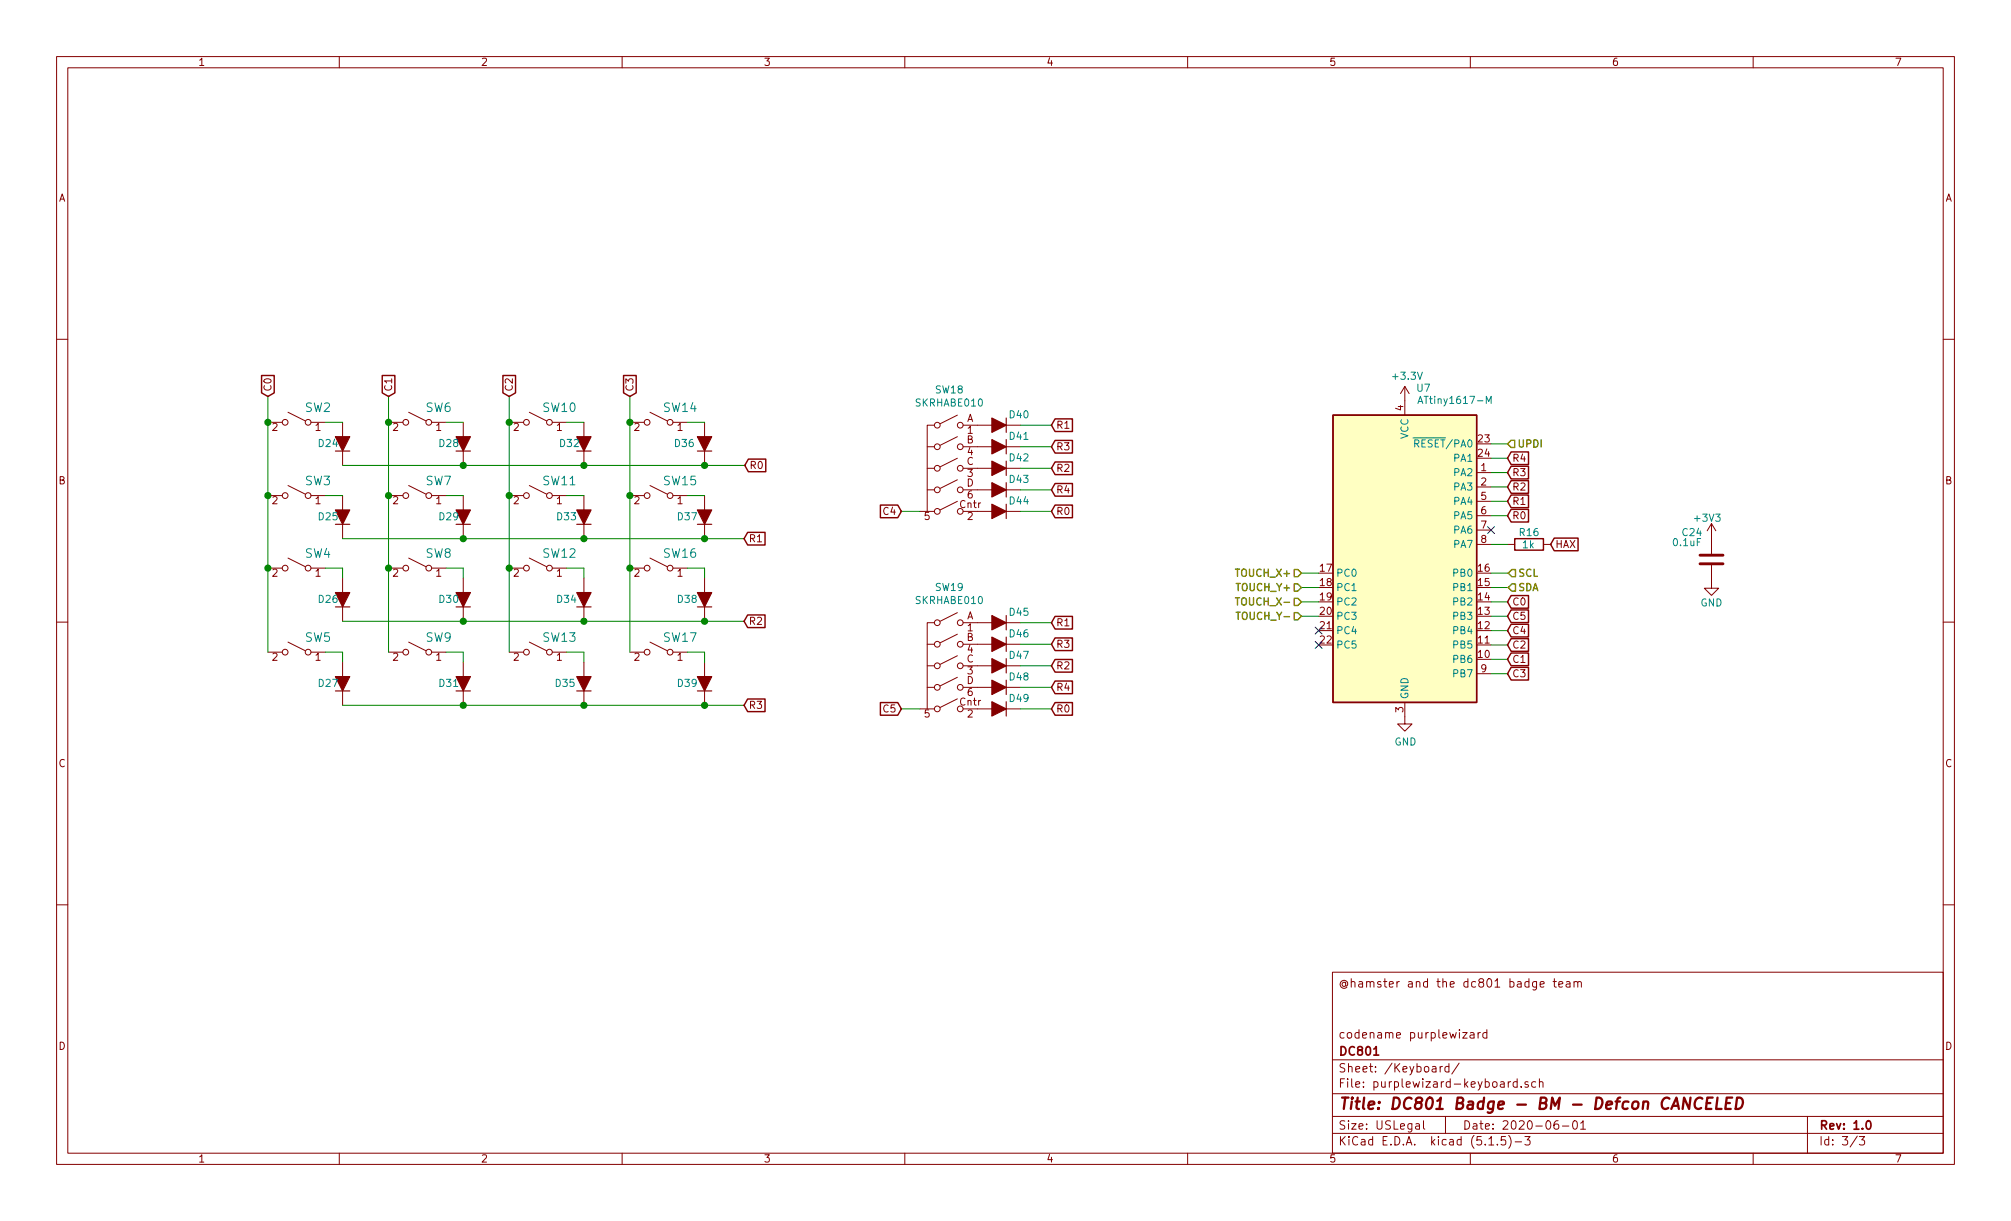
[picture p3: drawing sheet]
<svg xmlns="http://www.w3.org/2000/svg" width="356mm" height="216mm" viewBox="0 0 356 216" stroke-linecap="round" stroke-linejoin="round" font-family="sans-serif">
<g fill="none" stroke="#840000" stroke-width=".18">
<path d="M10 10h335.6v195.9h-335.6zM12 12h331.6v191.9h-331.6zM60 10v2M110 10v2M160 10v2M210 10v2M260 10v2M310 10v2M10 60h2M343.6 60h2M47.4 74.7h2.5M50.9 72.9l3.1 1.5"/>
<path d="M55 74.7h2.5M60.6 74.7v7.6M68.7 74.7h2.5M72.3 72.9l3 1.5M76.3 74.7h2.6M81.9 74.7v7.6M90 74.7h2.6M93.6 72.9l3 1.5M97.7 74.7h2.5M103.3 74.7v7.6M111.4 74.7h2.5M114.9 72.9l3.1 1.5"/>
<path d="M119 74.7h2.5M124.6 74.7v7.6M164 79h1.2M165.2 75.2h-1.2v15.2M169.3 77.2l-3.1 1.5M169.3 73.4l-3.1 1.5M170.3 75.2h10.2M170.3 79h10.2M248.4 68.3v5.1M248.4 68.3l-.8 1.3M248.4 68.3l.8 1.3M47.4 87.6h2.5"/>
<path d="M50.9 85.9l3.1 1.5M50.9 98.7l3.1 1.5M55 87.6h2.5M60.6 87.6v7.7M68.7 87.6h2.5M72.3 85.9l3 1.5M72.3 98.7l3 1.5M76.3 87.6h2.6M81.9 87.6v7.7M90 87.6h2.6M93.6 98.7l3 1.5M93.6 85.9l3 1.5"/>
<path d="M97.7 87.6h2.5M103.3 87.6v7.7M111.4 87.6h2.5M114.9 98.7l3.1 1.5M114.9 85.9l3.1 1.5M119 87.6h2.5M124.6 87.6v7.7M162.7 90.4h2.5M164 82.8h1.2M164 86.6h1.2M169.3 88.6l-3.1 1.6M169.3 84.8l-3.1 1.6"/>
<path d="M169.3 81l-3.1 1.6M170.3 82.8h10.2M170.3 86.6h10.2M172.8 90.4h7.7M261.1 83.6h2.6M261.1 86.1h2.6M261.1 88.6h2.6M261.1 91.2h2.6M261.1 93.7h2.6M261.1 96.3h2.6M266.6 96.3h1.2M272.9 96.3h1.3"/>
<path d="M302.6 99.9v4.1h1.3l-1.3 1.3-1.2-1.3h1.2M302.6 92.6v5.3M302.6 92.6l-.7 1.3M302.6 92.6l.8 1.3M10 110h2M47.4 115.3h2.5M47.4 100.5h2.5M50.9 113.5l3.1 1.6M55 115.3h2.5M55 100.5h2.5M60.6 102.2v7.7M60.6 117.1v7.6"/>
<path d="M68.7 115.3h2.5M68.7 100.5h2.5M72.3 113.5l3 1.6M76.3 115.3h2.6M76.3 100.5h2.6M81.9 102.2v7.7M81.9 117.1v7.6M90 115.3h2.6M90 100.5h2.6M93.6 113.5l3 1.6M97.7 115.3h2.5M97.7 100.5h2.5"/>
<path d="M103.3 102.2v7.7M103.3 117.1v7.6M111.4 115.3h2.5M111.4 100.5h2.5M114.9 113.5l3.1 1.6M119 115.3h2.5M119 100.5h2.5M124.6 102.2v7.7M124.6 117.1v7.6M164 117.7h1.2M164 113.9h1.2M165.2 110.1h-1.2v15.2"/>
<path d="M169.3 119.8l-3.1 1.5M169.3 116l-3.1 1.5M169.3 112.1l-3.1 1.6M169.3 108.3l-3.1 1.6M170.3 117.7h10.2M170.3 113.9h10.2M170.3 110.1h10.2M261.1 119.1h2.6M343.6 110h2M162.7 125.3h2.5M164 121.5h1.2M169.3 123.6l-3.1 1.5"/>
<path d="M170.3 121.5h10.2M172.8 125.3h7.7M248.4 124.2v3.8h1.3l-1.3 1.3-1.3-1.3h1.3M10 160h2M343.6 160h2M235.6 171.9h108v32h-108zM272.3 174.1l.7-.2v-.3h-.4l-.3 .2 .1 .7h.6M274.6 173.6h.6M274.9 173.1v1.2l.3 .2M275.6 174.1l.8-.2-.1-.3h-.5l-.2 .2 .1 .7h.6M277 173.6h.5l.1 .9M277.6 173.9l-.5 .1-.2 .2 .2 .3h.5"/>
<path d="M278.3 173.7l.1-.1a.37 .37 0 0 1 .6 .2v.7M278.3 173.6v.9M279 173.8v-.2a.37 .37 0 0 1 .6 .2v.7M235.6 197.4h108M235.6 193.4h108M235.6 187.4h108M250.4 198.8h.5l.1 .9M251 199l-.5 .1-.2 .2 .2 .4 .5-.1M251.7 198.2v1.3l.2 .2M254.7 188.6v1M255.1 188.6l-.4 .1v.1M255.6 197.4v3"/>
<path d="M256.2 188.6h-.4l-.3 .2 .1 .6 .2 .2 .4-.1M256.2 188.1v1.5M258 188l-1.3 1.9M258.6 182.6h.8l-.8 1h.8M260 182.7h.6l.1 .9M260.7 182.9l-.6 .1-.2 .2 .2 .4 .6-.1M261.4 182.6v1M261.8 182.6l-.4 .1v.2M262.9 182.7l-.4-.1-.3 .3 .1 .5 .2 .2 .4-.1M262.9 182.1v1.5M266.7 191.3v1M267.1 191.3l-.4 .2"/>
<path d="M268.3 191.3h-.5l-.2 .2v.6l.2 .2 .5-.1M268.3 190.8v1.5M269 192.1v.2M270.2 191.3h-.4l-.2 .2 .1 .2 .5 .1v.4h-.6M271.6 191.3h-.5l-.3 .2 .1 .6 .2 .2 .5-.1M272.2 191.4l.2-.1h.4v1M272.2 190.8v1.5M275.5 198.2a.62 .62 0 0 0-.7 .6l.1 .7 .2 .2 .5-.2v-.5l-.1-.2h-.4l-.3 .2M276.3 199.1h1.1M278.2 198.3l.4-.1a.94 .94 0 0 1 0 1.5 .82 .82 0 0 1-.4-1.4zM279.5 198.6l.4-.4v1.5M279.5 199.7h.9"/>
<path d="M319.6 197.4v6.5M60 203.9v2M110 203.9v2M160 203.9v2M210 203.9v2M235.6 200.4h108M260 203.9v2M263.3 202.5h.8M264.8 202.3v.2M266.2 201h-.7l-.1 .7 .2-.2 .5 .1 .2 .2-.1 .5-.2 .2-.6-.2M266.8 200.8a1.71 1.71 0 0 1 0 2.2M267.9 201.9h1.2"/>
<path d="M269.6 201h1l-.5 .5 .4 .2v.6l-.2 .2-.7-.2M310 203.9v2M328.4 200.9l-1.2 1.9M328.8 201h.9l-.5 .5 .4 .2v.6l-.2 .2-.6-.2"/>
<circle cx="50.4" cy="74.7" r=".51"/>
<circle cx="54.5" cy="74.7" r=".51"/>
<circle cx="71.8" cy="74.7" r=".51"/>
<circle cx="75.8" cy="74.7" r=".51"/>
<circle cx="93.1" cy="74.7" r=".51"/>
<circle cx="97.2" cy="74.7" r=".51"/>
<circle cx="114.4" cy="74.7" r=".51"/>
<circle cx="118.5" cy="74.7" r=".51"/>
<circle cx="165.7" cy="75.2" r=".51"/>
<circle cx="165.7" cy="79" r=".51"/>
<circle cx="169.8" cy="75.2" r=".51"/>
<circle cx="169.8" cy="79" r=".51"/>
<circle cx="50.4" cy="87.6" r=".51"/>
<circle cx="54.5" cy="87.6" r=".51"/>
<circle cx="71.8" cy="87.6" r=".51"/>
<circle cx="75.8" cy="87.6" r=".51"/>
<circle cx="93.1" cy="87.6" r=".51"/>
<circle cx="97.2" cy="87.6" r=".51"/>
<circle cx="114.4" cy="87.6" r=".51"/>
<circle cx="118.5" cy="87.6" r=".51"/>
<circle cx="165.7" cy="86.6" r=".51"/>
<circle cx="165.7" cy="82.8" r=".51"/>
<circle cx="165.7" cy="90.4" r=".51"/>
<circle cx="169.8" cy="90.4" r=".51"/>
<circle cx="169.8" cy="86.6" r=".51"/>
<circle cx="169.8" cy="82.8" r=".51"/>
<circle cx="50.4" cy="100.5" r=".51"/>
<circle cx="50.4" cy="115.3" r=".51"/>
<circle cx="54.5" cy="115.3" r=".51"/>
<circle cx="54.5" cy="100.5" r=".51"/>
<circle cx="71.8" cy="100.5" r=".51"/>
<circle cx="71.8" cy="115.3" r=".51"/>
<circle cx="75.8" cy="115.3" r=".51"/>
<circle cx="75.8" cy="100.5" r=".51"/>
<circle cx="93.1" cy="100.5" r=".51"/>
<circle cx="93.1" cy="115.3" r=".51"/>
<circle cx="97.2" cy="100.5" r=".51"/>
<circle cx="97.2" cy="115.3" r=".51"/>
<circle cx="114.4" cy="100.5" r=".51"/>
<circle cx="114.4" cy="115.3" r=".51"/>
<circle cx="118.5" cy="100.5" r=".51"/>
<circle cx="118.5" cy="115.3" r=".51"/>
<circle cx="165.7" cy="113.9" r=".51"/>
<circle cx="165.7" cy="117.7" r=".51"/>
<circle cx="165.7" cy="110.1" r=".51"/>
<circle cx="169.8" cy="117.7" r=".51"/>
<circle cx="169.8" cy="110.1" r=".51"/>
<circle cx="169.8" cy="113.9" r=".51"/>
<circle cx="165.7" cy="125.3" r=".51"/>
<circle cx="165.7" cy="121.5" r=".51"/>
<circle cx="169.8" cy="125.3" r=".51"/>
<circle cx="169.8" cy="121.5" r=".51"/>
</g>
<path d="M242.9 186.6h.9M330.1 198.3l.2-.1a.81 .81 0 0 1 .6 .6 .81 .81 0 0 1-.3 .8l-.1 .1a.79 .79 0 0 1-.4-1.4z" fill="none" stroke="#840000" stroke-width=".3"/>
<path d="M298.9 194.1l-.2 2-.9-2-.3 2M301 194.3a.89 .89 0 0 0-1 0 .89 .89 0 0 0-.4 .9 .71 .71 0 0 0 .4 .8 .71 .71 0 0 0 .8-.1M301.8 195h.6M302.8 194.1h-.9l-.2 2h.9M303.7 194.1l-.2 2h.9M305.2 195h.7M306.3 194.1h-1l-.2 2h.9M307.2 194.1h.4a1.09 1.09 0 0 1 .5 1.3 1.09 1.09 0 0 1-1.2 .7z" fill="none" stroke="#840000" stroke-width=".41"/>
<g fill="none" stroke="#840000" stroke-width=".2">
<path d="M59.3 79.8h2.5M80.6 79.8h2.6M102 79.8h2.5M123.3 79.8h2.6M177.9 73.9v2.6M177.9 77.7v2.6M59.3 92.7h2.5M80.6 92.7h2.6M102 92.7h2.5M123.3 92.7h2.6M177.9 81.5v2.6M177.9 85.3v2.6"/>
<path d="M177.9 89.2v2.5M59.3 107.3h2.5M80.6 107.3h2.6M102 107.3h2.5M123.3 107.3h2.6M177.9 108.8v2.6M177.9 112.6v2.6M177.9 116.5v2.5M59.3 122.2h2.5M80.6 122.2h2.6M102 122.2h2.5M123.3 122.2h2.6"/>
<path d="M177.9 120.3v2.5M177.9 124.1v2.5"/>
</g>
<g fill="#840000" stroke="#840000" stroke-width=".2">
<path d="M175.4 116.5l2.5 1.2-2.5 1.3z"/>
<path d="M59.3 119.6h2.5l-1.2 2.6z"/>
<path d="M59.3 104.8h2.5l-1.2 2.5z"/>
<path d="M59.3 90.2h2.5l-1.2 2.5z"/>
<path d="M59.3 77.2h2.5l-1.2 2.6z"/>
<path d="M175.4 120.3l2.5 1.2-2.5 1.3z"/>
<path d="M175.4 112.6l2.5 1.3-2.5 1.3z"/>
<path d="M175.4 108.8l2.5 1.3-2.5 1.3z"/>
<path d="M175.4 89.2l2.5 1.2-2.5 1.3z"/>
<path d="M175.4 73.9l2.5 1.3-2.5 1.3z"/>
<path d="M175.4 81.5l2.5 1.3-2.5 1.3z"/>
<path d="M175.4 77.7l2.5 1.3-2.5 1.3z"/>
<path d="M175.4 85.3l2.5 1.3-2.5 1.3z"/>
<path d="M175.4 124.1l2.5 1.2-2.5 1.3z"/>
<path d="M80.6 90.2h2.6l-1.3 2.5z"/>
<path d="M123.3 119.6h2.6l-1.3 2.6z"/>
<path d="M80.6 119.6h2.6l-1.3 2.6z"/>
<path d="M123.3 104.8h2.6l-1.3 2.5z"/>
<path d="M102 104.8h2.5l-1.2 2.5z"/>
<path d="M80.6 104.8h2.6l-1.3 2.5z"/>
<path d="M123.3 90.2h2.6l-1.3 2.5z"/>
<path d="M102 90.2h2.5l-1.2 2.5z"/>
<path d="M102 119.6h2.5l-1.2 2.6z"/>
<path d="M123.3 77.2h2.6l-1.3 2.6z"/>
<path d="M102 77.2h2.5l-1.2 2.6z"/>
<path d="M80.6 77.2h2.6l-1.3 2.6z"/>
</g>
<path d="M235.7 73.4h25.4v50.8h-25.4z" fill="#ffffc2" stroke="#ffffc2" stroke-width=".18"/>
<g fill="none" stroke="#840000" stroke-width=".25">
<path d="M46.3 66.4h2.2v3.1l-1.1 .6-1.1-.6zM67.6 66.4h2.2v3.1l-1.1 .6-1.1-.6zM88.9 66.4h2.3v3.1l-1.2 .6-1.1-.6zM110.3 66.4h2.2v3.1l-1.1 .6-1.1-.6zM186.6 74.1h3v2.2h-3l-.7-1.1zM186.6 77.9h3v2.2h-3l-.7-1.1zM235.7 73.4h25.4v50.8h-25.4zM267.2 79.9h3.1v2.2h-3.1l-.6-1.1zM132.2 94.1h3.1v2.3h-3.1l-.6-1.1zM132.3 81.2h3.1v2.2h-3.1l-.6-1.1zM155.7 89.3h3l.7 1.1-.7 1.1h-3zM186.6 85.5h3v2.2h-3l-.7-1.1z"/>
<path d="M186.6 89.3h3v2.2h-3l-.7-1.1zM186.6 81.7h3v2.2h-3l-.7-1.1zM267.2 87.5h3.1v2.3h-3.1l-.6-1.2zM267.2 90.1h3.1v2.2h-3.1l-.6-1.1zM267.2 82.4h3.1v2.3h-3.1l-.6-1.1zM267.2 85h3.1v2.2h-3.1l-.6-1.1zM267.8 95.3h5.1v2h-5.1zM274.8 95.1h4.2v2.3h-4.2l-.6-1.1zM132.2 108.7h3.1v2.3h-3.1l-.6-1.1zM186.6 109h3v2.2h-3l-.7-1.1zM186.6 116.6h3v2.2h-3l-.7-1.1zM186.6 112.8h3v2.2h-3l-.7-1.1z"/>
<path d="M267.2 107.8h3.1v2.3h-3.1l-.6-1.1zM267.2 118h3.1v2.2h-3.1l-.6-1.1zM267.2 112.9h3.1v2.3h-3.1l-.6-1.2zM267.2 115.5h3.1v2.2h-3.1l-.6-1.1zM267.2 110.4h3.1v2.2h-3.1l-.6-1.1zM267.2 105.3h3.1v2.2h-3.1l-.6-1.1zM132.2 123.6h3.1v2.2h-3.1l-.6-1.1zM155.7 124.2h3l.7 1.1-.7 1.2h-3zM186.6 120.4h3v2.3h-3l-.7-1.2zM186.6 124.2h3v2.3h-3l-.7-1.2z"/>
</g>
<path d="M249.9 77.4h1.2M250.2 78.4l.7-.1v-.4l-.7-.1v1.2M250.7 71.3l.5-1.2 .4 1.2M250.9 71h.6M262.8 71.3v-1.2l.4 .9 .5-.9v1.2" fill="none" stroke="#008484" stroke-width=".18"/>
<path d="M300.6 98.2h4.1M300.6 99.7h4.1" fill="none" stroke="#840000" stroke-width=".51"/>
<g fill="none" stroke="#008400" stroke-width=".18">
<path d="M47.4 70.1v45.2M57.5 74.7h3.1M68.7 70.1v45.2M78.9 74.7h3M90 70.1v45.2M100.2 74.7h3.1M111.4 70.1v45.2M121.5 74.7h3.1M180.5 75.2h5.4M180.5 79h5.4M263.7 78.5h2.9M57.5 87.6h3.1"/>
<path d="M60.6 95.3h71M60.6 82.3h71.1M78.9 87.6h3M100.2 87.6h3.1M121.5 87.6h3.1M159.4 90.4h3.3M180.5 90.4h5.4M180.5 82.8h5.4M180.5 86.6h5.4M263.7 88.6h2.9M263.7 83.6h2.9M263.7 91.2h2.9"/>
<path d="M263.7 86.1h2.9M263.7 96.3h2.9M263.7 81h2.9M57.5 100.5h3.1v1.7M57.5 115.3h3.1v1.8M60.6 109.9h71M78.9 115.3h3v1.8M78.9 100.5h3v1.7M100.2 115.3h3.1v1.8M100.2 100.5h3.1v1.7M121.5 115.3h3.1v1.8M121.5 100.5h3.1v1.7"/>
<path d="M180.5 113.9h5.4M180.5 117.7h5.4M180.5 110.1h5.4M230.1 106.4h3.1M230.1 109h3.1M230.1 103.9h3.1M230.1 101.3h3.1M263.7 111.5h2.9M263.7 106.4h2.9M263.7 109h2.9M263.7 114h2.9M263.7 103.9h3"/>
<path d="M263.7 101.3h3M263.7 119.1h2.9M263.7 116.6h2.9M60.6 124.7h71M159.4 125.3h3.3M180.5 125.3h5.4M180.5 121.5h5.4"/>
</g>
<path d="M267.2 77.9h.6v1.2h-.6l-.6-.6zM218.5 105.7h.7M218.6 108.3h.7M218.8 105.7v1.3M228.9 105.8h.6l.6 .6-.6 .7h-.6zM228.9 103.3h.6l.6 .6-.6 .6h-.6zM228.9 108.3h.6l.6 .7-.6 .6h-.6zM228.9 100.7h.6l.6 .6-.6 .7h-.6zM267.3 103.3h.7v1.2h-.7l-.6-.6zM267.3 100.7h.7v1.3h-.7l-.6-.7z" fill="none" stroke="#848400" stroke-width=".25"/>
<g fill="#008400" stroke="#008400" stroke-width=".25">
<circle cx="111.4" cy="100.5" r=".51"/>
<circle cx="111.4" cy="87.6" r=".51"/>
<circle cx="111.4" cy="74.7" r=".51"/>
<circle cx="81.9" cy="124.7" r=".51"/>
<circle cx="90" cy="100.5" r=".51"/>
<circle cx="90" cy="87.6" r=".51"/>
<circle cx="90" cy="74.7" r=".51"/>
<circle cx="68.7" cy="100.5" r=".51"/>
<circle cx="124.6" cy="124.7" r=".51"/>
<circle cx="103.3" cy="109.9" r=".51"/>
<circle cx="103.3" cy="95.3" r=".51"/>
<circle cx="124.6" cy="82.3" r=".51"/>
<circle cx="103.3" cy="82.3" r=".51"/>
<circle cx="124.6" cy="95.3" r=".51"/>
<circle cx="47.4" cy="74.7" r=".51"/>
<circle cx="124.6" cy="109.9" r=".51"/>
<circle cx="47.4" cy="87.6" r=".51"/>
<circle cx="47.4" cy="100.5" r=".51"/>
<circle cx="68.7" cy="87.6" r=".51"/>
<circle cx="81.9" cy="82.3" r=".51"/>
<circle cx="81.9" cy="95.3" r=".51"/>
<circle cx="81.9" cy="109.9" r=".51"/>
<circle cx="103.3" cy="124.7" r=".51"/>
<circle cx="68.7" cy="74.7" r=".51"/>
</g>
<path d="M263 93.1l1.3 1.2M264.3 93.1l-1.3 1.2M232.6 113.4l1.2 1.3M232.6 110.9l1.2 1.2M233.8 113.4l-1.2 1.3M233.8 110.9l-1.2 1.2" fill="none" stroke="#000084" stroke-width=".18"/>
<text font-size="2.8" fill="#840000" x="236.6" y="196.2">Title: DC801 Badge - BM - Defcon CANCELED</text>
<g font-size="2.1" fill="#008484">
<text x="53.9" y="72.8">SW2</text>
<text x="75.3" y="72.8">SW6</text>
<text x="96" y="72.8">SW10</text>
<text x="117.4" y="72.8">SW14</text>
<text x="53.9" y="85.8">SW3</text>
<text x="75.3" y="85.8">SW7</text>
<text x="96" y="85.8">SW11</text>
<text x="117.4" y="85.8">SW15</text>
<text x="53.9" y="98.6">SW4</text>
<text x="75.3" y="98.6">SW8</text>
<text x="96" y="98.6">SW12</text>
<text x="117.4" y="98.6">SW16</text>
<text x="53.9" y="113.5">SW5</text>
<text x="75.3" y="113.5">SW9</text>
<text x="96" y="113.5">SW13</text>
<text x="117.4" y="113.5">SW17</text>
</g>
<g font-size="2.1" fill="#840000">
<text x="236.6" y="174.6">@hamster and the dc801 badge team</text>
<text x="236.6" y="183.6">codename purplewizard</text>
<text x="236.6" y="189.6">Sheet: /Keyboard/</text>
<text x="236.6" y="186.6">DC801</text>
<text x="236.6" y="192.3">File: purplewizard-keyboard.sch</text>
<text x="236.6" y="202.5">KiCad E.D.A. kicad (5.1.5)-3</text>
<text x="236.6" y="199.7">Size: USLegal</text>
<text x="258.6" y="199.7">Date: 2020-06-01</text>
<text x="321.6" y="199.7">Rev: 1.0</text>
<text x="321.6" y="202.5">Id: 3/3</text>
</g>
<g font-size="1.8" fill="#840000">
<text x="35" y="11.6">1</text>
<text x="85" y="11.6">2</text>
<text x="135" y="11.6">3</text>
<text x="185" y="11.6">4</text>
<text x="235" y="11.6">5</text>
<text x="285" y="11.6">6</text>
<text x="335" y="11.6">7</text>
<text x="10.4" y="35.6">A</text>
<text x="344" y="35.6">A</text>
<text x="48" y="69.3" transform="rotate(-90 48 69.3)">C0</text>
<text x="69.3" y="69.3" transform="rotate(-90 69.3 69.3)">C1</text>
<text x="90.7" y="69.3" transform="rotate(-90 90.7 69.3)">C2</text>
<text x="112" y="69.3" transform="rotate(-90 112 69.3)">C3</text>
<text x="48.2" y="76.2">2</text>
<text x="55.8" y="76.2">1</text>
<text x="69.5" y="76.2">2</text>
<text x="77.1" y="76.2">1</text>
<text x="90.8" y="76.2">2</text>
<text x="98.5" y="76.2">1</text>
<text x="112.2" y="76.2">2</text>
<text x="119.8" y="76.2">1</text>
<text x="170.9" y="74.6">A</text>
<text x="171.1" y="76.7">1</text>
<text x="186.7" y="75.8">R1</text>
<text x="248.2" y="72.6" transform="rotate(-90 248.2 72.6)">4</text>
<text x="132.5" y="82.9">R0</text>
<text x="170.9" y="78.4">B</text>
<text x="170.9" y="82.2">C</text>
<text x="171.1" y="80.5">4</text>
<text x="186.7" y="83.4">R2</text>
<text x="186.7" y="79.6">R3</text>
<text x="261.4" y="78.2">23</text>
<text x="261.4" y="80.8">24</text>
<text x="261.9" y="83.3">1</text>
<text x="267.4" y="81.7">R4</text>
<text x="10.4" y="85.6">B</text>
<text x="48.2" y="89.2">2</text>
<text x="55.8" y="89.2">1</text>
<text x="69.5" y="89.2">2</text>
<text x="77.1" y="89.2">1</text>
<text x="90.8" y="89.2">2</text>
<text x="98.5" y="89.2">1</text>
<text x="112.2" y="89.2">2</text>
<text x="119.8" y="89.2">1</text>
<text x="169.8" y="89.8">Cntr</text>
<text x="170.9" y="86">D</text>
<text x="171.1" y="84.3">3</text>
<text x="171.1" y="88.1">6</text>
<text x="186.7" y="87.2">R4</text>
<text x="261.9" y="85.9">2</text>
<text x="261.9" y="88.4">5</text>
<text x="267.4" y="89.3">R1</text>
<text x="267.4" y="84.2">R3</text>
<text x="267.4" y="86.7">R2</text>
<text x="344" y="85.6">B</text>
<text x="132.4" y="95.9">R1</text>
<text x="156.3" y="91.1">C4</text>
<text x="163.5" y="91.9">5</text>
<text x="171.1" y="91.9">2</text>
<text x="186.7" y="91.1">R0</text>
<text x="261.9" y="90.9">6</text>
<text x="261.9" y="93.5">7</text>
<text x="267.4" y="91.8">R0</text>
<text x="48.2" y="102">2</text>
<text x="55.8" y="102">1</text>
<text x="69.5" y="102">2</text>
<text x="77.1" y="102">1</text>
<text x="90.8" y="102">2</text>
<text x="98.5" y="102">1</text>
<text x="112.2" y="102">2</text>
<text x="119.8" y="102">1</text>
<text x="233.5" y="101.1">17</text>
<text x="261.4" y="101.1">16</text>
<text x="261.9" y="96">8</text>
<text x="275" y="96.9">HAX</text>
<text x="233.5" y="103.6">18</text>
<text x="233.5" y="106.2">19</text>
<text x="261.4" y="106.2">14</text>
<text x="261.4" y="103.6">15</text>
<text x="267.4" y="107.1">C0</text>
<text x="132.4" y="110.5">R2</text>
<text x="170.9" y="109.5">A</text>
<text x="170.9" y="113.3">B</text>
<text x="171.1" y="111.6">1</text>
<text x="186.7" y="110.7">R1</text>
<text x="233.5" y="108.7">20</text>
<text x="233.5" y="111.3">21</text>
<text x="233.5" y="113.8">22</text>
<text x="261.4" y="113.8">11</text>
<text x="261.4" y="111.3">12</text>
<text x="261.4" y="108.7">13</text>
<text x="267.4" y="109.6">C5</text>
<text x="267.4" y="112.1">C4</text>
<text x="48.2" y="116.8">2</text>
<text x="55.8" y="116.8">1</text>
<text x="69.5" y="116.8">2</text>
<text x="77.1" y="116.8">1</text>
<text x="90.8" y="116.8">2</text>
<text x="98.5" y="116.8">1</text>
<text x="112.2" y="116.8">2</text>
<text x="119.8" y="116.8">1</text>
<text x="170.9" y="117.1">C</text>
<text x="171.1" y="119.3">3</text>
<text x="171.1" y="115.4">4</text>
<text x="186.7" y="118.4">R2</text>
<text x="186.7" y="114.6">R3</text>
<text x="261.4" y="116.3">10</text>
<text x="261.9" y="118.9">9</text>
<text x="267.4" y="119.8">C3</text>
<text x="267.4" y="114.7">C2</text>
<text x="267.4" y="117.2">C1</text>
<text x="132.4" y="125.3">R3</text>
<text x="156.3" y="126">C5</text>
<text x="169.8" y="124.8">Cntr</text>
<text x="170.9" y="121">D</text>
<text x="171.1" y="123.1">6</text>
<text x="186.7" y="122.2">R4</text>
<text x="186.7" y="126">R0</text>
<text x="248.2" y="126" transform="rotate(-90 248.2 126)">3</text>
<text x="163.5" y="126.9">5</text>
<text x="171.1" y="126.9">2</text>
<text x="10.4" y="135.6">C</text>
<text x="344" y="135.6">C</text>
<text x="10.4" y="185.6">D</text>
<text x="344" y="185.6">D</text>
<text x="35" y="205.5">1</text>
<text x="85" y="205.5">2</text>
<text x="135" y="205.5">3</text>
<text x="185" y="205.5">4</text>
<text x="235" y="205.5">5</text>
<text x="285" y="205.5">6</text>
<text x="335" y="205.5">7</text>
</g>
<g font-size="1.8" fill="#008484">
<text x="162" y="71.9">SKRHABE010</text>
<text x="165.5" y="69.6">SW18</text>
<text x="246.5" y="67.2">+3.3V</text>
<text x="250.6" y="69.3">U7</text>
<text x="251.6" y="71.4">ATtiny1617-M</text>
<text x="178.6" y="74">D40</text>
<text x="178.6" y="77.8">D41</text>
<text x="249" y="77.6" transform="rotate(-90 249 77.6)">VCC</text>
<text x="56.4" y="79">D24</text>
<text x="77.7" y="79">D28</text>
<text x="99.1" y="79">D32</text>
<text x="119.4" y="79">D36</text>
<text x="178.6" y="81.6">D42</text>
<text x="250.8" y="79.1">RESET/PA0</text>
<text x="257.2" y="81.7">PA1</text>
<text x="178.6" y="89.2">D44</text>
<text x="178.6" y="85.4">D43</text>
<text x="257.2" y="84.2">PA2</text>
<text x="257.2" y="86.7">PA3</text>
<text x="257.2" y="89.3">PA4</text>
<text x="56.4" y="92">D25</text>
<text x="77.7" y="92">D29</text>
<text x="98.6" y="92">D33</text>
<text x="119.9" y="92">D37</text>
<text x="257.2" y="91.8">PA5</text>
<text x="257.2" y="94.4">PA6</text>
<text x="268.8" y="94.8">R16</text>
<text x="297.6" y="94.8">C24</text>
<text x="299.8" y="92.3">+3V3</text>
<text x="236.2" y="102">PC0</text>
<text x="257.2" y="102">PB0</text>
<text x="257.2" y="96.9">PA7</text>
<text x="269.3" y="97">1k</text>
<text x="296" y="96.6">0.1uF</text>
<text x="56.4" y="106.6">D26</text>
<text x="77.7" y="106.6">D30</text>
<text x="98.6" y="106.6">D34</text>
<text x="119.9" y="106.6">D38</text>
<text x="162" y="106.8">SKRHABE010</text>
<text x="165.5" y="104.5">SW19</text>
<text x="236.2" y="104.5">PC1</text>
<text x="236.2" y="107.1">PC2</text>
<text x="257.2" y="107.1">PB2</text>
<text x="257.2" y="104.5">PB1</text>
<text x="300.7" y="107.2">GND</text>
<text x="178.6" y="112.7">D46</text>
<text x="178.6" y="108.9">D45</text>
<text x="236.2" y="109.6">PC3</text>
<text x="236.2" y="112.1">PC4</text>
<text x="257.2" y="112.1">PB4</text>
<text x="257.2" y="109.6">PB3</text>
<text x="178.6" y="116.5">D47</text>
<text x="236.2" y="114.7">PC5</text>
<text x="257.2" y="117.2">PB6</text>
<text x="257.2" y="114.7">PB5</text>
<text x="257.2" y="119.8">PB7</text>
<text x="56.4" y="121.5">D27</text>
<text x="77.7" y="121.5">D31</text>
<text x="98.3" y="121.5">D35</text>
<text x="119.9" y="121.5">D39</text>
<text x="178.6" y="120.3">D48</text>
<text x="178.6" y="124.1">D49</text>
<text x="249" y="123.7" transform="rotate(-90 249 123.7)">GND</text>
<text x="246.6" y="131.8">GND</text>
</g>
<g font-size="1.8" fill="#848400">
<text x="268.2" y="79.1">UPDI</text>
<text x="219" y="102">TOUCH_X+</text>
<text x="268.3" y="102">SCL</text>
<text x="219" y="104.5">TOUCH_Y+</text>
<text x="219.5" y="107.1">TOUCH_X-</text>
<text x="268.3" y="104.5">SDA</text>
<text x="219.5" y="109.6">TOUCH_Y-</text>
</g>
</svg>
